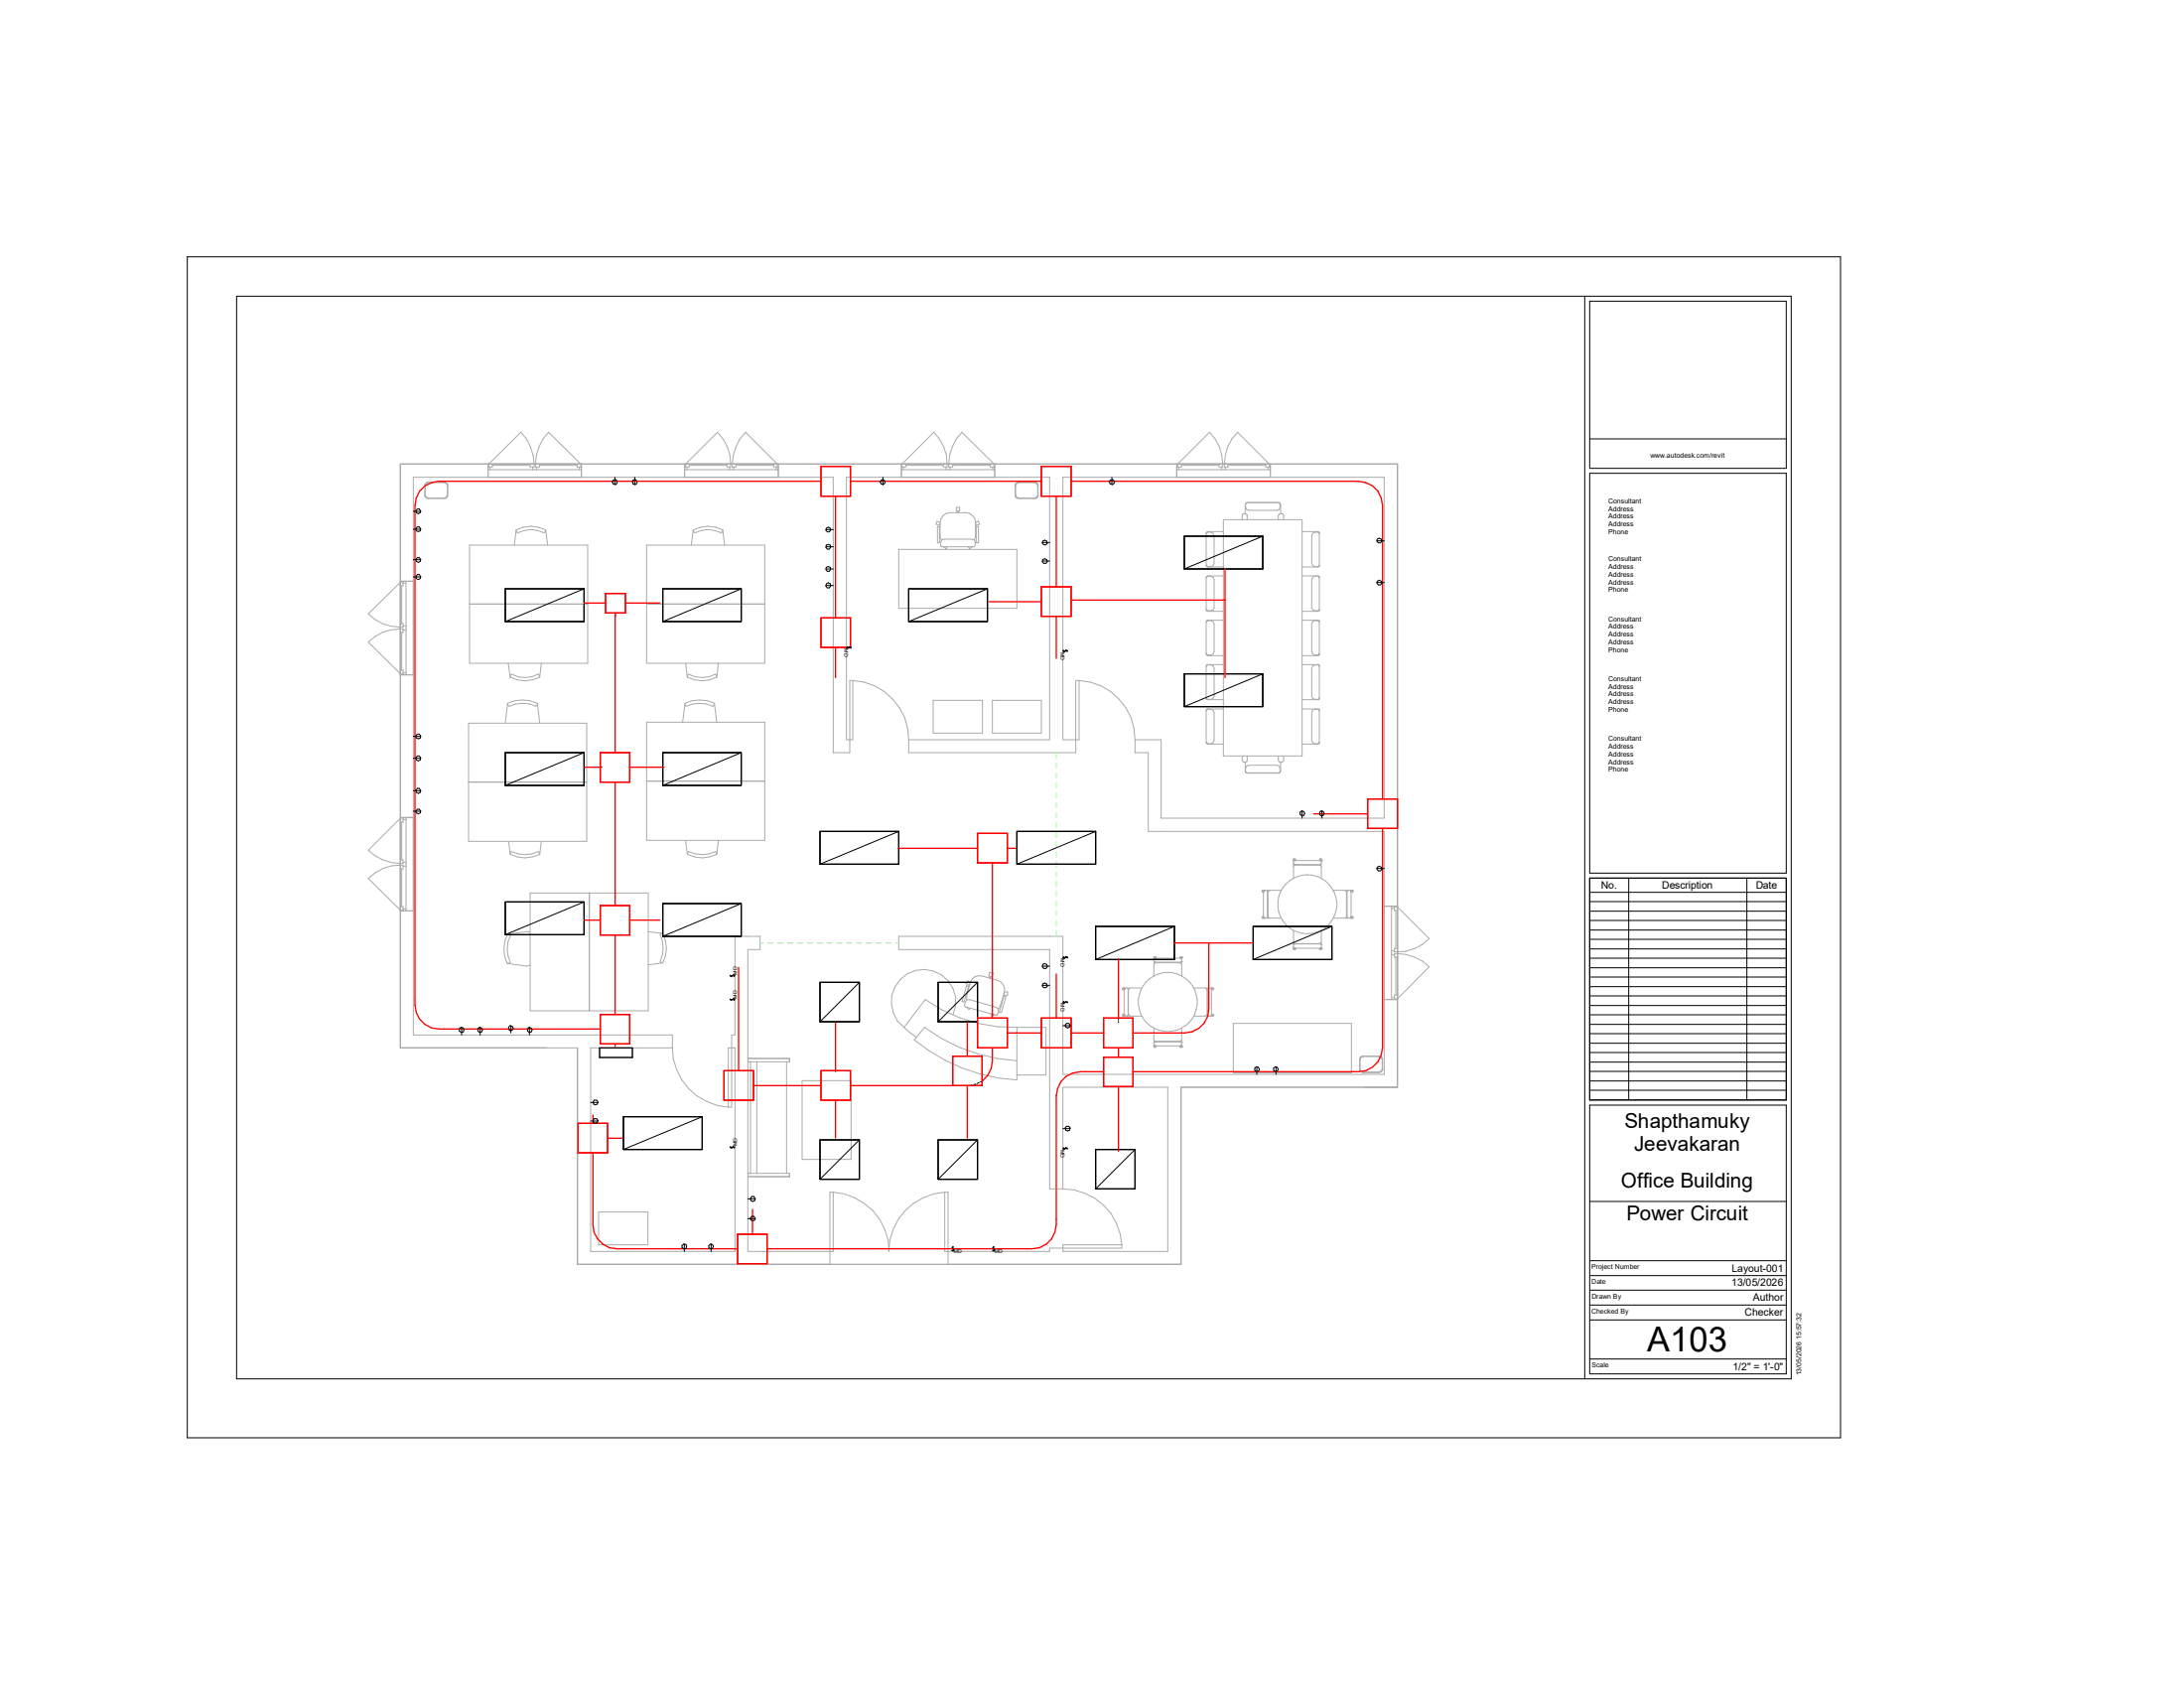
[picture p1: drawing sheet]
<svg xmlns="http://www.w3.org/2000/svg" width="279mm" height="216mm" viewBox="0 0 279 216" stroke-linecap="round" stroke-linejoin="round" font-family="sans-serif">
<g fill="none" stroke="#aaa" stroke-width=".13">
<path d="M51.2 59.4h127.6v79.7h-27.7v22.6h-77.2v-27.7h-22.7zM62.4 59.4v1.6M62.7 59.7v.4M63 59.4v.3h-.5v-.3l4.1-4.1a6 6 0 0 1 1.7 4.4h-.5v-.3M63 59.5h4.8M68.2 59.7v.4M68.7 59.7v.4M69 59.4v.3h-.5a6 6 0 0 1 1.7-4.4l4.1 4.1v.3h-.5v-.3M69 59.5h4.8M74.1 59.7v.4M74.4 59.4v1.6M87.6 59.4v1.6"/>
<path d="M87.9 59.7v.4M88.2 59.4v.3h-.5v-.3l4.1-4.1a5.6 5.6 0 0 1 1.7 4.4h-.5v-.3M88.2 59.5h4.8M93.3 59.7v.4M93.9 59.7v.4M94.1 59.4v.3h-.4a6 6 0 0 1 1.7-4.4l4 4.1v.3h-.4v-.3M94.1 59.5h4.9M99.3 59.7v.4M99.6 59.4v1.6M115.3 59.4v1.6M115.6 59.7v.4M115.9 59.4v.3h-.5v-.3l4.1-4.1a5.6 5.6 0 0 1 1.7 4.4h-.5v-.3"/>
<path d="M115.9 59.5h4.8M121 59.7v.4M121.5 59.7v.4M121.9 59.4v.3h-.5a6 6 0 0 1 1.7-4.4l4.1 4.1v.3h-.5v-.3M121.9 59.5h4.8M127 59.7v.4M127.3 59.4v1.6M150.5 59.4v1.6M150.8 59.7v.4M151.1 59.4v.3h-.4v-.3l4-4.1a5.6 5.6 0 0 1 1.7 4.4h-.4v-.3M151.1 59.5h4.9M156.3 59.7v.4"/>
<path d="M156.8 59.7v.4M157.1 59.4v.3h-.5a6 6 0 0 1 1.7-4.4l4.1 4.1v.3h-.5v-.3M157.1 59.5h4.8M162.3 59.7v.4M162.5 59.4v1.6M51.2 74.3h1.7M51.2 74.9h.4v-.4h-.4l-4.1 4a5.6 5.6 0 0 0 4.5 1.7v-.4h-.4M51.4 74.9v4.9M51.6 74.6h.3M51.9 74.3v12M54.4 61.9l.4-.3h2.1l.2 .1 .2 .3-.1 1.5-.2 .3-2.4-.1-.2-.3zM54.5 61.8l.3-.1h2l.3 .1 .1 .3v1.2l-.1 .3-.3 .1h-2l-.3-.1-.1-.3v-1.2z"/>
<path d="M60.1 77.3h15.1M60.1 69.7h15.1v15.1h-15.1zM62.4 60.1h12M66 67.8l-.2 1.9M66 67.8a4 4 0 0 1 3.8 0M66 67.8l.2 .4a3.6 3.6 0 0 1 3.4 0l.2-.2v-.2M69.8 67.8l.3 1.9M82.7 77.3h15.1M82.7 69.7h15.1v15.1h-15.1zM87.6 60.1h12M88.7 67.8l-.3 1.9M88.7 67.8a4 4 0 0 1 3.8 0"/>
<path d="M88.7 67.8v.2l.2 .2a3.6 3.6 0 0 1 3.4 0l.2-.4M92.5 67.8l.2 1.9M115 70.3h15.1v7.5h-15.1zM115.3 60.1h12M119.9 67.4h.3v2h-.3zM120.3 66.8a1.3 1.3 0 0 1 1.2-1.2h2a1.3 1.3 0 0 1 1.3 1.2v1.7l-.2 .6M120.3 66.8v1.7l.1 .6M120.3 66.8l-.4-.1-.1 .4 .4 .1 .1-.2M120.5 69h.3h3.5h.3l.2 .3v.4l-.3 .2h-3.9h-.2v-.2v-.4zM120.7 69.9l.3 .3 .2-.3M122.3 64.9h.5v.5h-.5zM122.5 65.4v.2"/>
<path d="M122.6 65.4v.2M123.9 69.9l.1 .3 .4-.3M124.8 66.8l.4-.1 .1 .4-.4 .1-.1-.3M124.9 67.4h.3v2h-.3zM130 61.8l.3-.1h2l.3 .1 .2 .3v1.2l-.2 .3-.3 .1h-2l-.3-.1-.1-.3v-1.2zM130.1 61.7l.2-.1h2.1l.2 .1 .2 .3v1.5l-.3 .3-2.4-.1-.2-.3v-1.4zM150.5 60.1h12M154.3 68.3l.1-.2a.66 .66 0 0 1 .9 .4v3.6l-.1 .2-.3 .2h-.4l-.2-.2M154.3 73.9l.2-.2h.4l.3 .1 .1 .3v3.6l-.1 .3-.3 .1h-.4l-.2-.2M154.3 79.6l.2-.2h.4l.3 .1 .1 .3v3.6a.66 .66 0 0 1-.9 .3l-.1-.1M154.4 79.4h.1M156.5 66.5h10.1v30.2h-10.1z"/>
<path d="M156.5 68h-2l-.2 .2v4.2l.2 .1h2M156.5 73.7h-2l-.2 .2v4.2l.2 .1h2M156.5 79.3h-2l-.2 .2v4.2l.2 .2h2M159.3 65.7l.2 .1 .1 .7M159.3 65.7h-.3l-.1 .2v.6M159.3 64.5v.4l.2 .3 .3 .1h3.6l.3-.1v-.3v-.4l-.1-.2h-4l-.3 .2v1.2M159.4 64.4l.1-.1h4.1l.2 .2v1.2M163.8 65.7h.3l.1 .2v.6M163.8 65.7l-.2 .1-.1 .2v.5M166.6 68h2l.2 .1v4.3l-.1 .1h-2.1M166.6 73.7h2.1l.1 .1v4.3l-.1 .1h-2.1M166.6 79.3h2.1l.1 .1v4.3l-.2 .2h-2"/>
<path d="M168.8 68.3l-.1-.2a.66 .66 0 0 0-.9 .4v3.6a.61 .61 0 0 0 .9 .3l.1-.1M168.8 73.9l-.1-.1a.61 .61 0 0 0-.9 .3v3.6l.1 .3 .3 .1h.5l.1-.2M168.8 79.6l-.1-.1a.61 .61 0 0 0-.9 .3v3.6a.66 .66 0 0 0 .9 .3l.1-.1M51.2 86.3h1.7M51.2 80.9h.4v-.5a6.1 6.1 0 0 0-4.5 1.7l4.1 4.1h.4v-.5h-.4M51.4 80.9v4.8M51.6 80.1h.3M51.6 80.6h.3M51.6 86.1h.3M59.9 92.5h15.2v15.1h-15.2zM64.9 90l-.3 2.5M64.9 90a4.5 4.5 0 0 1 3.8 0"/>
<path d="M64.9 90l.1 .2 .2 .1a4 4 0 0 1 3.3 0l.2-.1v-.2M65 84.8l.3 1.8M65.3 86.6a4 4 0 0 0 3.7 0M65.3 86.6v-.2l.1-.2a3.6 3.6 0 0 0 3.4 0l.2 .2v.2M68.7 90l.3 2.5M69.3 84.8l-.3 1.8M82.7 92.4h15.1v15.1h-15.1zM82.7 99.9h15.1M87.6 90l-.3 2.4M87.6 90a4.4 4.4 0 0 1 3.8 0M87.6 90v.2l.2 .1a4 4 0 0 1 3.4 0l.2-.1v-.2M87.7 84.8l.2 1.8"/>
<path d="M87.9 86.6a4 4 0 0 0 3.8 0M87.9 86.6l.2-.4a3.7 3.7 0 0 0 3.4 0l.2 .4M91.4 90l.3 2.4M91.9 84.8l-.2 1.8M109.1 87h-.4v9.3h-2.1v-35.3h-53.7v71.4h33.1v1.6M109.1 87v7.6h-.8v-33.6h26v33.6h-18.1M109.1 87a7.6 7.6 0 0 1 7.1 7.6M119.4 89.6h6.3v4.2h-6.3zM127 89.6h6.2v4.2h-6.2zM138 87v7.6h-2v-33.6h41.1v43.6h-28.6v-10h-3.3M138 87h-.4v9.3h-21.4v-1.7M138 87a7.6 7.6 0 0 1 7.2 7.6"/>
<path d="M145.2 94.6v1.7h1.7v10h30.2v31.1h-41.1v-17.6h-21v1.7h19.3v30.6h1.7M154.3 85.2v4.2l.1 .1h2.1M154.3 85.3l.1-.2a.66 .66 0 0 1 .9 .4v3.5a.66 .66 0 0 1-.9 .4l-.1-.2M154.3 90.9v4.2l.2 .1h2M154.3 90.9l.1-.1a.66 .66 0 0 1 .9 .3v3.6l-.1 .3-.3 .1h-.4l-.2-.2M156.5 85h-2.1l-.1 .1M156.5 90.7h-2.1l-.1 .1M158.9 96.7v.5l.1 .2 .3 .1M159.3 97.5v1.1l.3 .3h4l.2-.3v-1.1M159.3 98.7v-.4l.2-.3 .3-.1h3.6l.3 .1v.3v.5M159.4 98.8h4.2M159.6 96.7l-.1 .7-.2 .1"/>
<path d="M163.5 96.7v.5l.1 .2 .2 .1M164.2 96.7v.6l-.1 .1-.3 .1M166.6 85h2.1l.1 .1v4.3l-.1 .1h-2.1M166.6 90.7h2.1l.1 .1v4.3l-.1 .1h-2.1M168.8 85.3l-.1-.2a.66 .66 0 0 0-.9 .4v3.5a.66 .66 0 0 0 .9 .4l.1-.2M168.8 90.9l-.1-.1a.66 .66 0 0 0-.9 .3v3.6a.61 .61 0 0 0 .9 .3l.1-.1M51.2 116.5h1.7M51.2 104.6h1.7M51.2 105.2h.4v-.6h-.4l-4.1 4.2a6 6 0 0 0 4.5 1.6v-.4h-.4M51.2 111.1h.4v-.4a5.6 5.6 0 0 0-4.5 1.7l4.1 4h.4v-.4h-.4M51.4 105.2v4.8M51.4 111.1v4.9"/>
<path d="M51.6 104.8h.3M51.6 110.3h.3M51.6 110.8h.3M51.6 116.2h.3M51.9 104.6v11.9M59.9 100h15.2M64.9 119.5a4.2 4.2 0 0 0 0 3.7M64.9 119.5l.4 .1a3.9 3.9 0 0 0 0 3.5l-.4 .1M65.1 107.6l.2 1.7M65.3 109.3v-.2l.1-.2a4 4 0 0 0 3.4 0l.2 .2v.2M65.3 109.3a4 4 0 0 0 3.7 0M67.8 114.2h15.1v15.1h-15.1z"/>
<path d="M67.8 119.3l-.4-.1-2.5 .3M69.3 107.6l-.3 1.7M75.4 114.2v15.1M82.9 119.2l1.9 .2M84.8 119.4a4 4 0 0 1 0 3.7M84.8 119.4h-.2l-.1 .2a4 4 0 0 1 0 3.4l.3 .1M87.7 107.5l.2 1.8M87.9 109.3a4 4 0 0 0 3.8 0M87.9 109.3l.2-.4a4 4 0 0 0 3.4 0l.2 .4M91.9 107.5l-.2 1.8M161.5 114h.1M161.5 117.3h.1"/>
<path d="M161.5 117.3v.1M161.5 117.4h.1M161.5 114v.1M161.5 114.1h.1M161.5 113.9h.1M161.6 114.1h.1M161.6 113.9h.1M161.6 117.4h.1M161.6 114h.1M161.6 117.3h.1M161.6 117.3v.1M161.6 114v.1"/>
<path d="M161.6 114v3.3M161.7 114h.1M161.7 117.3h.1M161.7 113.9h.1M161.7 113.9h-.2v.1M161.7 113.9l-.1 .1M161.7 117.4h.1M161.7 113.9h.4M162.1 117.4h.1M162.1 113.9h.1M162.1 117.3h.1M162.1 114h.1"/>
<path d="M162.1 113.9v3.5h-.4v-.1M163.9 113.9h-1.5l-.2 .1v3.3l.1 .1h1.6M165.5 109.9h.1M165.5 110h.1M165.5 110.2h.1M165.5 110.5h.1M165.5 112.4v-1.7h.1h3.3l.1 .1v1.6M165.5 119v1.6l.1 .1h3.3l.1-.2v-1.5M165.5 109.9v.6M165.5 109.9h.2M165.5 110.1h3.5M165.5 110.5v.1"/>
<path d="M165.5 110.1h.1M165.5 110.6h.1M165.6 110.1h.1M165.7 110h.1M165.7 109.9h.1M165.7 109.9v.2M168.8 110h.1M168.8 110l.1 .1M168.9 109.9h.1M168.9 110.1h.1M168.9 109.9l-.1 .1M169 110.1h.1"/>
<path d="M169 109.9h.1M169 109.9v.1M169 110.1v.5h-3.5M169 110h.1M169 110.2h.1M169 112.4a3.8 3.8 0 0 0-5.5 3.3 3.8 3.8 0 0 0 5.5 3.3M169 112.4a3.8 3.8 0 0 1 0 6.6M169 110v.1M170.6 113.9h1.5l.2 .1v3.3l-.1 .1h-1.6M172.3 114h.1M172.3 117.3h.1M172.4 117.4h.1"/>
<path d="M172.4 117.4h.4M172.8 113.9h.1M172.8 117.4h.1M172.8 117.3h.1M172.8 114h.1M172.8 113.9h-.5l.1 3.5M172.8 114h.2M172.8 113.9v3.5M172.9 117.3h.1M172.9 117.4h.1M172.9 113.9h.1M172.9 113.9h-.1"/>
<path d="M172.9 117.2h.1M172.9 114.1h.1M172.9 117.2l.1 .1M172.9 117.2v.1M173 117.3h.1M173 117.4h.1M173 113.9h.1M173 114h.1M173 117.3v.1M173 113.9v.1M177.1 115.9h1.7M178 115.9v11.9"/>
<path d="M178 116.2h.4M178.6 116.5v4.8M178.8 116.5h-.4v-.5h.4l4 4.1a5.6 5.6 0 0 1-4.4 1.7v-.5h.4M64.9 123.2l2.5 .4 .4-.2M84.8 123.1l-1.9 .3M86 134h-10.4v26.1h18.4v-26.1h-.8v7.6M86 134a7.6 7.6 0 0 0 7.2 7.6M95.7 135.4h5.3v.4h-.4v14.3h.4v.4h-5.3M95.7 135.8h4.9M96 135.8v14.3M96.8 135.8v14.3M102.6 138.2h6.3v10.1h-6.3z"/>
<path d="M115.7 131.4l1.5 1.3M115.7 131.4l2.7-3.6a19.5 19.5 0 0 0 11.7 3.6M121.9 129.8a4.1 4.1 0 0 0-1.7-5.3 4.1 4.1 0 0 0-5.5 1.4 4.1 4.1 0 0 0 1 5.5M123.7 128.8l.3 .3 .2-.2M123.7 126.1l.2 .1-.6 2-.2-.1zM123.7 127.9l.3-.1 3.4 1a.68 .68 0 0 1 .2 1l-4.1-1-.1-.3 .1-.4zM124.1 125.7a1.21 1.21 0 0 1 1.6-.9l1.9 .6a1.26 1.26 0 0 1 .9 1.5l-.5 1.6-.3 .6M124.1 125.7l-.4 1.6v.6M124.1 125.7l-.3-.3-.2 .4 .4 .2 .1-.1M126.6 124.4l.4 .1-.1 .5-.4-.2zM126.7 124.9v.2h-.1zM126.7 129.7l.1 .3 .4-.2"/>
<path d="M128.4 127.4l.3 .1-.6 2h-.3zM128.5 126.9h.4v.4h-.5v-.3M130.1 131.4v6.7a22.7 22.7 0 0 1-13.1-5.1l1.3-1.6a21.7 21.7 0 0 0 11.8 4.3M130.1 131.4h3.7v6.1h-3.7M143.6 126.5h.1M143.6 129.8h.1M143.6 129.8v.1M143.6 126.4h.1M143.6 129.9h.1M143.6 126.4v.1M143.6 126.5l.2 .1M143.6 129.9l.1 .1"/>
<path d="M143.7 126.6h.1M143.7 126.4h.1M143.7 130h.1M143.7 129.8h.1M143.7 126.4h-.1M143.7 126.4h.5h.1v3.5h-.1M143.8 126.6h.1M143.8 129.8h.1M143.8 129.8h-.2M143.8 126.5h.1M143.8 126.4h.1M143.8 129.9h.1"/>
<path d="M143.8 126.5v.1M143.8 126.4v3.5M143.8 129.9l-.1 .1M143.8 129.9h.4M144.2 129.9h.1M146.1 126.4h-1.6l-.1 .2v3.2l.2 .2h1.5M147.6 122.4h.1M147.6 122.5h.1M147.6 123h.1M147.6 133.8h.1M147.6 133.9h.1M147.6 133.3h.1"/>
<path d="M147.6 124.8v-1.5l.2-.2 3.3 .1 .1 1.6M147.6 131.5v1.5l.2 .2 3.3-.1 .1-1.6M147.6 124.8a3.6 3.6 0 0 1 3.6 0M147.6 124.8a3.8 3.8 0 0 0 0 6.7M147.6 131.5a3.6 3.6 0 0 0 3.6 0M147.6 122.4v.2h3.6v-.2M147.6 133.9v-.1h3.6v.1M147.7 122.4h.1M147.7 122.6h.1M147.7 133.8h.1M147.7 133.9h.1M147.7 133.3h.1"/>
<path d="M147.7 122.6v.5h3.4v-.5M147.7 122.4h.1v.2M147.7 133.3v.5M147.7 122.4h-.1M147.7 133.3h3.4M147.7 123.1h.1M147.7 133.7h.1M147.7 133.7v.1M147.8 122.6h.1M147.8 133.8h.1M147.8 122.5h.1M147.8 133.8v.1h-.1"/>
<path d="M151 122.5h.1M151 133.8h.1M151 133.8v.1h.1M151 122.6h.1M151 122.4h.1M151 133.9h.1M151.1 122.6h.1M151.1 122.4h.1M151.1 123.1h.1M151.1 133.9h.1M151.1 133.7h.1M151.1 133.8h.1"/>
<path d="M151.1 133.3h.1M151.1 133.7l-.1 .1M151.1 133.7v.1M151.1 133.3v.5M151.1 122.4h-.1v.2M151.2 122.5h.1M151.2 122.4h.1M151.2 123h.1M151.2 133.9h.1M151.2 133.8h.1M151.2 133.3h.1M151.2 124.8a3.8 3.8 0 0 1 0 6.7"/>
<path d="M151.2 133.9h-.1M152.7 126.4h1.5l.2 .2v3.2l-.2 .2h-1.5M155 129.8h.1M155 129.9h.1M155 126.4h.1M155 126.5h.1M155 126.5v.1M155 126.4v3.5M155 126.6h.1M155 129.9h.2M155 129.8h.2M155.1 129.8h.1"/>
<path d="M155.1 126.4h.1M155.1 126.6h.1M155.1 126.4h-.5h-.1v3.5l.1 .1 .4-.1M155.2 129.8h.1M155.2 129.9h.1M155.2 126.4h.1M155.2 126.5h.1M155.2 126.5l-.2 .1M155.2 126.4v.1M155.2 129.8v.1M157.8 130.9h15.1v6.3h-15.1zM165.5 121.3h.1"/>
<path d="M165.5 121.4h.1M165.5 120.8h.1M165.5 121.2h.1M165.5 121.3v.1M165.5 121.4v.1M165.5 121.5h.1M165.5 121.2h3.5M165.5 121.2v.1M165.6 121.5h.1M165.6 121.2h.1M165.6 121.2l.1 .1M165.7 121.4h.1"/>
<path d="M165.7 121.3h.1M165.7 121.3v.1M165.7 121.4l-.1 .1M168.8 121.3h.1M168.8 121.4h.1M169 121.5h.1M169 121.2h.1M169 120.8h.1M169 121.2v.3h-.1l-.1-.2M169 121.2l-.1 .1M169 121.4h.1M169 121.3h.1"/>
<path d="M169 120.8v.4M169 120.8v-.1h-3.5v.5h.1M174 135.3l.3-.2h2.4l.2 .3-.1 1.5-.4 .3h-2l-.2-.1-.3-.2zM174.1 135.3l.3-.2h2l.3 .2 .1 .3v1.1l-.1 .3-.3 .1h-2l-.3-.1-.1-.3v-1.1zM177.1 127.8h1.7M178 127.6h.4M178 122.1h.4M178 121.6h.4M178.6 122.4v4.9M178.8 122.4h-.4v-.4a6.1 6.1 0 0 1 4.4 1.7l-4 4.1h-.4v-.5h.4M76.6 155h6.3v4.2h-6.3zM93.2 141.6h.4v-9.2h.4v-12.6h3.2v1.7h-1.5v38.6h10.9v-7.6"/>
<path d="M95.7 150.1h4.9M106.6 152.5h-.4v9.2M106.6 152.5a7.6 7.6 0 0 1 7.1 7.6M120.9 152.5v7.6h13.4v-.5h9.2v-.4M120.9 152.5h.4v9.2M120.9 152.5a7.6 7.6 0 0 0-7.2 7.6M136 152.1v-13h13.4v21h-13.4v-.9h7.5M136 152.1a7.5 7.5 0 0 1 7.5 7.1"/>
</g>
<g fill="none" stroke="#afa" stroke-width=".17">
<path d="M135.1 96.3v.7M135.1 97.6v.7M135.1 98.9v.6M135.1 100.2v.6M135.1 101.4v.6M135.1 102.7v.6M135.1 103.9v.7M135.1 105.2v.6M135.1 106.5v.6M135.1 107.7v.6M135.1 109v.6M135.1 110.2v.7"/>
<path d="M135.1 111.5v.6M135.1 112.7v.7M135.1 114v.6M135.1 115.3v.6M135.1 116.5v.6M135.1 117.8v.6M135.1 119v.8M97.2 120.6h.4M98.3 120.6h.6M99.5 120.6h.7M100.8 120.6h.6M102 120.6h.7"/>
<path d="M103.3 120.6h.6M104.6 120.6h.6M105.8 120.6h.6M107.1 120.6h.6M108.3 120.6h.7M109.6 120.6h.6M110.8 120.6h.7M112.1 120.6h.6M113.4 120.6h.6M114.6 120.6h.4"/>
</g>
<g fill="none" stroke="#000" stroke-width=".13">
<path d="M24 32.9h211.5v151h-211.5zM30.3 37.9h198.9v138.5h-198.9zM202.7 37.9v138.5M203.4 38.5h25.1v21.4h-25.1zM203.4 56.1h25.1M52.9 71.6h.9M52.9 67.7h.9M52.9 73.8h.9M52.9 65.4h.9M53.4 71.3h.2l.2 .2v.3l-.3 .1-.2-.1-.1-.3zM53.4 67.4h.2l.2 .2v.3l-.3 .1-.2-.1-.1-.3zM53.4 73.5h.2l.2 .2v.3l-.3 .1-.2-.1-.1-.3z"/>
<path d="M53.4 65.1h.2l.2 .2v.3l-.3 .1-.2-.1-.1-.3zM74.7 75.3l-10.1 4.2M74.7 75.3h-10.1v4.2M74.7 75.3v1.8M74.7 77.2v2.3h-10.1M78.4 61.4l.3-.1 .3 .2v.3l-.3 .2-.3-.1-.1-.3zM78.7 61v1M81 61.4l.3-.1 .2 .2v.3l-.2 .2-.3-.1-.1-.3zM81.2 61v1M94.8 75.3h-10v4.2M94.8 75.3v4.2h-10M94.8 75.3l-10 4.2"/>
<path d="M105.7 72.8h.9M105.7 67.7h.9M105.7 69.9h.9M105.7 74.9h.9M105.7 67.6l.3-.2 .2 .2 .1 .2-.2 .2h-.3l-.1-.2zM105.7 72.6l.3-.1 .2 .1 .1 .3-.2 .2h-.3l-.1-.2zM105.7 69.7l.3-.1 .2 .1 .1 .3-.2 .2h-.3l-.1-.2zM105.7 74.7l.3-.2 .2 .2 .1 .3-.2 .2h-.3l-.1-.2zM112.7 61.4l.3-.1 .2 .2v.3l-.2 .2-.3-.1-.1-.3zM112.9 61v1M126.3 75.3h-10.1v4.2M126.3 75.3v4.2h-10.1"/>
<path d="M126.3 75.3l-10.1 4.2M133.3 69.4h1M133.3 71.8h1M133.4 69.2l.2-.1 .3 .1 .1 .3-.2 .2h-.3l-.2-.2zM133.4 71.6l.2-.1 .3 .1 .1 .2-.2 .3h-.3l-.2-.3zM142 61.4l.3-.1 .2 .2v.3l-.2 .2-.3-.1-.1-.3zM142.2 61v1M151.5 72.8h5.2M161.5 68.6l-10 4.2M161.5 68.6h-10v4.2M161.5 68.6v4.2h-4.7M176.1 69.2h1"/>
<path d="M176.1 74.5h1M176.2 69l.2-.2 .3 .2 .1 .2-.2 .2h-.3l-.2-.2zM176.2 74.3l.2-.1 .3 .1 .1 .3-.2 .2h-.3l-.2-.2zM203.4 60.5h25.1v51.2h-25.1zM52.9 97h.9M52.9 94.2h.9M53.4 96.7h.2l.2 .2v.3l-.3 .1-.2-.1-.1-.3zM53.4 93.9h.2l.2 .2v.3l-.3 .1-.2-.1-.1-.3zM74.7 96.3h-10.1v4.2M74.7 96.3v4.2h-10.1M74.7 96.3l-10.1 4.2M76.9 98.1h.1"/>
<path d="M84.8 98.2v2.3M94.8 96.3h-10v1.7M94.8 96.3v4.2h-10M94.8 96.3l-10 4.2M108.3 82.8h.6M108.4 82.7l-.1 .1 .2 .1 .2-.2 .1 .1v.1M136 83.3h.6M136.1 83.1l-.1 .2 .1 .1 .3-.3 .1 .1v.2M156.6 86.2h-5.1v4.2M156.8 86.2h4.7M161.5 86.2v4.2h-10M161.5 86.2l-10 4.2"/>
<path d="M52.9 101.1h.9M52.9 103.8h.9M53.4 100.8h.2l.2 .3v.2l-.3 .2-.2-.2-.1-.2zM53.4 103.5h.2l.2 .2v.3l-.3 .1-.2-.1-.1-.3zM74.7 115.4h-10.1v4.1M74.7 115.4v2.2M74.7 117.8v1.7h-10.1M74.7 115.4l-10.1 4.1M94.8 115.6h-10v4.2M94.8 115.6v4.2h-10M94.8 115.6l-10 4.2M115 106.3l-10.1 4.2"/>
<path d="M115 106.3h-10.1v4.2M115 106.3v2.1M115 108.6v1.9h-10.1M140.2 106.3h-10.1v4.2M140.2 106.3v4.2h-10.1M140.2 106.3l-10.1 4.2M150.2 118.5h-10v4.2M150.2 118.5l-10 4.2M150.2 118.5v2M166.3 103.9l.2-.2 .3 .1 .1 .3-.1 .2-.3 .1-.2-.2zM166.6 103.7v.9M168.8 103.9l.2-.2 .3 .1 .1 .3-.1 .2-.3 .1-.2-.2z"/>
<path d="M169.1 103.7v.9M170.4 118.5l-10.1 4.2M170.4 118.5h-10.1v4.2M170.4 118.5v4.2h-10.1M176.1 111.1h1M176.2 110.9l.2-.1 .3 .1 .1 .3-.2 .2h-.3l-.2-.2zM203.4 112.3h25.1v28.4h-25.1zM58.8 131.6l.2-.2 .3 .1 .1 .2-.1 .3h-.3l-.2-.1zM59.1 131.4v1M61.1 131.6l.2-.2 .3 .1 .1 .2-.1 .3h-.3l-.2-.1zM61.4 131.4v1M65.1 131.4l.2-.2 .2 .1 .2 .2-.2 .2-.2 .1-.2-.1z"/>
<path d="M65.4 131.2v.9M67.5 131.6l.2-.2 .2 .1 .2 .2-.2 .3h-.2l-.2-.1zM67.7 131.4v1M76.7 134h4.2v1.3h-4.2zM93.4 127.8h.6M93.4 124.8h.6M93.4 127.8l.2 .1 .2-.2 .1 .1v.2M93.4 124.7l.1 .2h.1l.2-.2 .1 .1v.1M106.9 137v.1M109.9 125.6h-5v5.1M109.9 125.6l-5 5.1M109.9 125.6v5.1h-5"/>
<path d="M120 130.7h5M124.2 138.8h.2M124.8 138.7h-.3M125.1 125.6h-5.1v5.1M125.1 125.6l-5.1 5.1M125.1 125.6v4.6M125.3 138.4l-.3 .2M125.6 138.3l-.2 .1M133.3 126h1M133.3 123.6h1M133.4 125.9l.2-.2 .3 .2 .1 .2-.2 .2h-.3l-.2-.2zM133.4 123.4l.2-.2 .3 .2 .1 .3-.2 .2h-.3l-.2-.2z"/>
<path d="M136 131.2h.9M136 122.5h.6M136 128.2h.6M136.1 122.3l-.1 .2 .1 .1 .3-.3 .1 .1v.2M136.1 128.1l-.1 .1 .1 .1 .3-.2h.1v.2M136.4 130.9h.3l.2 .2-.1 .3-.2 .1-.2-.1-.1-.3zM140.2 122.7h2.8M143.1 130.3v.2M143.1 130.6v.2M150.2 120.7v2h-7M160.5 136.6l.2-.2 .3 .1 .1 .3-.1 .2-.3 .1-.2-.2zM160.8 136.4v1"/>
<path d="M162.9 136.6l.3-.2 .2 .1 .1 .3-.1 .2-.2 .1-.3-.2zM163.2 136.4v1M75.6 143.4h.9M75.6 141h.9M76 143.1h.3l.2 .2-.1 .3-.2 .1-.3-.1v-.3zM76 140.7h.3l.2 .2-.1 .3-.2 .1-.3-.1v-.3zM87.2 159.3l.3-.2 .3 .1v.2v.3h-.3l-.3-.1zM87.5 159.1v1M89.8 142.8l-10 4.2M89.8 142.8h-10v4.2M89.8 142.8v4.2h-10M90.7 159.3l.2-.2 .2 .1 .2 .2-.2 .3h-.2l-.2-.1z"/>
<path d="M91 159.1v1M93.4 146.7h.6M93.4 146.6l.1 .2 .1 .1 .2-.3 .1 .1v.2M95.7 155.9h.9M95.7 153.3h.9M96.2 155.6h.2l.2 .2v.2l-.3 .2-.2-.2-.1-.2zM96.2 153h.2l.2 .3v.2l-.3 .2-.2-.2-.1-.2zM109.9 145.8h-5v5M109.9 145.8v5h-5M109.9 145.8l-5 5M121.9 159.4v.7M122 159.5l-.2 .1 .2 .3-.1 .1-.1-.1"/>
<path d="M125.1 145.8h-5.1v5M125.1 145.8v5h-5.1M125.1 145.8l-5.1 5M127.1 159.4v.7M127.2 159.5l-.2 .1 .2 .3-.1 .1-.1-.1M136 144.4h.9M136 146.9h.6M136.1 146.8l-.1 .1 .1 .1 .3-.2 .1 .1v.1M136.4 144.1h.3l.2 .2-.1 .3-.2 .1-.2-.1-.1-.3zM143 147h-2.8v5.1M143.2 147h2M145.2 147l-5 5.1"/>
<path d="M145.2 147v5.1h-5M203.4 141.4h25.1v34.3h-25.1zM203.4 153.7h25.1M203.4 161.2h25.1M203.4 163.2h25.1M203.4 165h25.1M203.4 166.9h25.1M203.4 168.8h25.1M203.4 173.8h25.1"/>
</g>
<g fill="none" stroke="#f00" stroke-width=".17">
<path d="M105 59.6h3.8v3.9h-3.8zM133.2 59.6h3.8v3.9h-3.8zM74.8 77.1h2.7M77.5 75.9h2.5v2.5h-2.5zM78.7 78.6v17.7M78.7 78.4v.4M80 77.1h4.4M105 79h3.8v3.8h-3.8zM105 61.6h-48.8a3.1 3.1 0 0 0-3.1 3v63.9a3.1 3.1 0 0 0 3.1 3.1h20.6M106.9 63.5v15.5M108.8 61.6h24.4M126.5 77h6.7"/>
<path d="M133.2 75.1h3.8v3.7h-3.8zM135.1 63.5v11.6M135.1 78.8v5.4M137 61.6h36.8a3.1 3.1 0 0 1 3.1 3v37.6M137.1 76.8h19.6M156.7 72.8v13.9M74.8 98.1h1.9M76.8 96.3h3.8v3.7h-3.8zM80.6 98.1h4.4M106.9 82.8v3.9M74.8 117.7h2M76.8 115.8h3.8v3.8h-3.8z"/>
<path d="M78.7 100v15.8M78.7 119.6v10.2M80.6 117.7h3.8M114.9 108.5h10.2M125.1 106.6h3.8v3.8h-3.8zM127 110.4v19.8M128.9 108.5h1.1M168.1 104.1h6.9M175 102.2h3.8v3.8h-3.8zM176.9 106v28a3.1 3.1 0 0 1-3.1 3.1h-28.9M76.8 129.8h3.8v3.7h-3.8zM78.7 133.5v.4"/>
<path d="M92.6 136.9h3.8v3.8h-3.8zM94.5 123.7v13.2M96.4 138.9h8.6M105 136.9h3.8v3.8h-3.8zM106.9 130.8v6.1M108.8 138.9h13M121.9 135.1h3.7v3.8h-3.7zM123.7 130.8v4.3M123.7 138.9v6.7M125.1 130.2h3.8v3.8h-3.8zM127 134v1.7l-.2 1-.4 .8-.7 .7M128.9 132.1h4.3"/>
<path d="M133.2 130.2h3.8v3.8h-3.8zM135.1 124.6v5.6M137 132.1h4.2M141.2 130.2h3.7v3.8h-3.7zM141.2 135.2h3.7v3.8h-3.7zM141.2 137.1h-3a3.1 3.1 0 0 0-3.1 3.1v16.4a3.1 3.1 0 0 1-3.1 3.1h-33.9M143.1 122.6v7.6M143.1 134v1.2M143.1 139v8.2M150.2 120.6h10M154.6 120.6v8.4a3.1 3.1 0 0 1-3 3.1h-6.7M74 143.7h3.7v3.7h-3.7z"/>
<path d="M75.9 147.4v9.2a3.1 3.1 0 0 0 3.1 3.1h15.4M75.9 142.6v1.1M77.7 145.6h1.9M94.4 157.9h3.7v3.7h-3.7zM96.3 154.7v3.2M106.9 140.7v4.8"/>
</g>
<g fill="#fff">
<path d="M211.1 57.7h9.5v1h-9.5z"/>
<path d="M203.6 174.1h2.2v1h-2.2z"/>
<path d="M203.6 163.4h1.8v1h-1.8z"/>
<path d="M203.6 165.3h3.8v1h-3.8z"/>
<path d="M203.6 167.2h4.8v.9h-4.8z"/>
<path d="M203.6 161.5h6.2v1h-6.2z"/>
<path d="M205.7 63.6h4.5v1h-4.5z"/>
<path d="M205.7 64.6h3.3v.9h-3.3z"/>
<path d="M205.7 65.5h3.3v1h-3.3z"/>
<path d="M205.7 66.5h3.3v1h-3.3z"/>
<path d="M205.7 67.5h2.6v1h-2.6z"/>
<path d="M205.7 71h4.5v1h-4.5z"/>
<path d="M205.7 72h3.3v.9h-3.3z"/>
<path d="M205.7 72.9h3.3v1.1h-3.3z"/>
<path d="M205.7 74h3.3v.9h-3.3z"/>
<path d="M205.7 74.9h2.6v1h-2.6z"/>
<path d="M205.7 78.7h4.5v.9h-4.5z"/>
<path d="M205.7 79.6h3.3v1h-3.3z"/>
<path d="M205.7 80.6h3.3v1h-3.3z"/>
<path d="M205.7 81.6h3.3v1h-3.3z"/>
<path d="M205.7 82.6h2.6v1h-2.6z"/>
<path d="M205.7 86.3h4.5v1h-4.5z"/>
<path d="M205.7 87.3h3.3v1h-3.3z"/>
<path d="M205.7 88.3h3.3v1h-3.3z"/>
<path d="M205.7 89.3h3.3v1h-3.3z"/>
<path d="M205.7 90.3h2.6v.9h-2.6z"/>
<path d="M205.7 94h4.5v1h-4.5z"/>
<path d="M205.7 95h3.3v.9h-3.3z"/>
<path d="M205.7 95.9h3.3v1h-3.3z"/>
<path d="M205.7 96.9h3.3v1h-3.3z"/>
<path d="M205.7 97.9h2.6v1h-2.6z"/>
<path d="M229.7 167.9h1v8.1h-1z"/>
</g>
<g fill="none" stroke="#000" stroke-width=".13">
<path d="M203.4 112.3h25.1v28.4h-25.1zM203.4 119h25.1M203.4 117.7h25.1M203.4 116.5h25.1M203.4 115.3h25.1M203.4 114.1h25.1M208.4 112.3v28.4M223.5 112.3v28.4M203.4 139.4h25.1M203.4 138.3h25.1M203.4 137h25.1M203.4 135.8h25.1"/>
<path d="M203.4 134.6h25.1M203.4 133.4h25.1M203.4 132.2h25.1M203.4 131h25.1M203.4 129.8h25.1M203.4 128.6h25.1M203.4 127.4h25.1M203.4 126.2h25.1M203.4 125h25.1M203.4 123.8h25.1M203.4 122.6h25.1M203.4 121.4h25.1"/>
<path d="M203.4 120.1h25.1"/>
</g>
<text font-size="4.4" x="210.7" y="172.9">A103</text>
<g font-size="2.6">
<text x="207.8" y="144.2">Shapthamuky</text>
<text x="209" y="147.1">Jeevakaran</text>
<text x="207.4" y="151.8">Office Building</text>
<text x="208.1" y="156.1">Power Circuit</text>
</g>
<g font-size="1.3">
<text x="204.8" y="113.6">No.</text>
<text x="212.6" y="113.6">Description</text>
<text x="224.6" y="113.6">Date</text>
<text x="221.5" y="164.5">13/05/2026</text>
<text x="221.5" y="162.6">Layout-001</text>
<text x="224.2" y="166.4">Author</text>
<text x="223.2" y="168.3">Checker</text>
<text x="221.7" y="175.2">1/2&quot; = 1'-0&quot;</text>
</g>
<g font-size=".9">
<text x="211.1" y="58.5">www.autodesk.com/revit</text>
<text x="205.7" y="64.4">Consultant</text>
<text x="205.7" y="65.4">Address</text>
<text x="205.7" y="66.3">Address</text>
<text x="205.7" y="67.4">Address</text>
<text x="205.7" y="68.3">Phone</text>
<text x="205.7" y="71.8">Consultant</text>
<text x="205.7" y="72.8">Address</text>
<text x="205.7" y="73.7">Address</text>
<text x="205.7" y="74.8">Address</text>
<text x="205.7" y="75.7">Phone</text>
<text x="205.7" y="79.5">Consultant</text>
<text x="205.7" y="80.4">Address</text>
<text x="205.7" y="81.4">Address</text>
<text x="205.7" y="82.4">Address</text>
<text x="205.7" y="83.4">Phone</text>
<text x="205.7" y="87.1">Consultant</text>
<text x="205.7" y="88.1">Address</text>
<text x="205.7" y="89.1">Address</text>
<text x="205.7" y="90.1">Address</text>
<text x="205.7" y="91.1">Phone</text>
<text x="205.7" y="94.8">Consultant</text>
<text x="205.7" y="95.8">Address</text>
<text x="205.7" y="96.7">Address</text>
<text x="205.7" y="97.7">Address</text>
<text x="205.7" y="98.7">Phone</text>
<text x="203.6" y="168">Checked By</text>
<text x="203.6" y="162.3">Project Number</text>
<text x="203.6" y="164.2">Date</text>
<text x="203.6" y="166.1">Drawn By</text>
<text x="203.6" y="174.9">Scale</text>
<text x="230.5" y="175.9" transform="rotate(-90 230.5 175.9)">13/05/2026 15:57:32</text>
</g>
<g font-size=".7">
<text x="108" y="83" transform="rotate(90 108 83)">MD</text>
<text x="135.7" y="83.4" transform="rotate(90 135.7 83.4)">MD</text>
<text x="94.3" y="124.7" transform="rotate(-90 94.3 124.7)">MD</text>
<text x="135.7" y="122.6" transform="rotate(90 135.7 122.6)">MD</text>
<text x="94.3" y="127.7" transform="rotate(-90 94.3 127.7)">MD</text>
<text x="135.7" y="128.3" transform="rotate(90 135.7 128.3)">MD</text>
<text x="94.3" y="146.6" transform="rotate(-90 94.3 146.6)">MD</text>
<text x="135.7" y="147" transform="rotate(90 135.7 147)">MD</text>
<text x="122" y="160.3">MD</text>
<text x="127.2" y="160.3">MD</text>
</g>
</svg>
